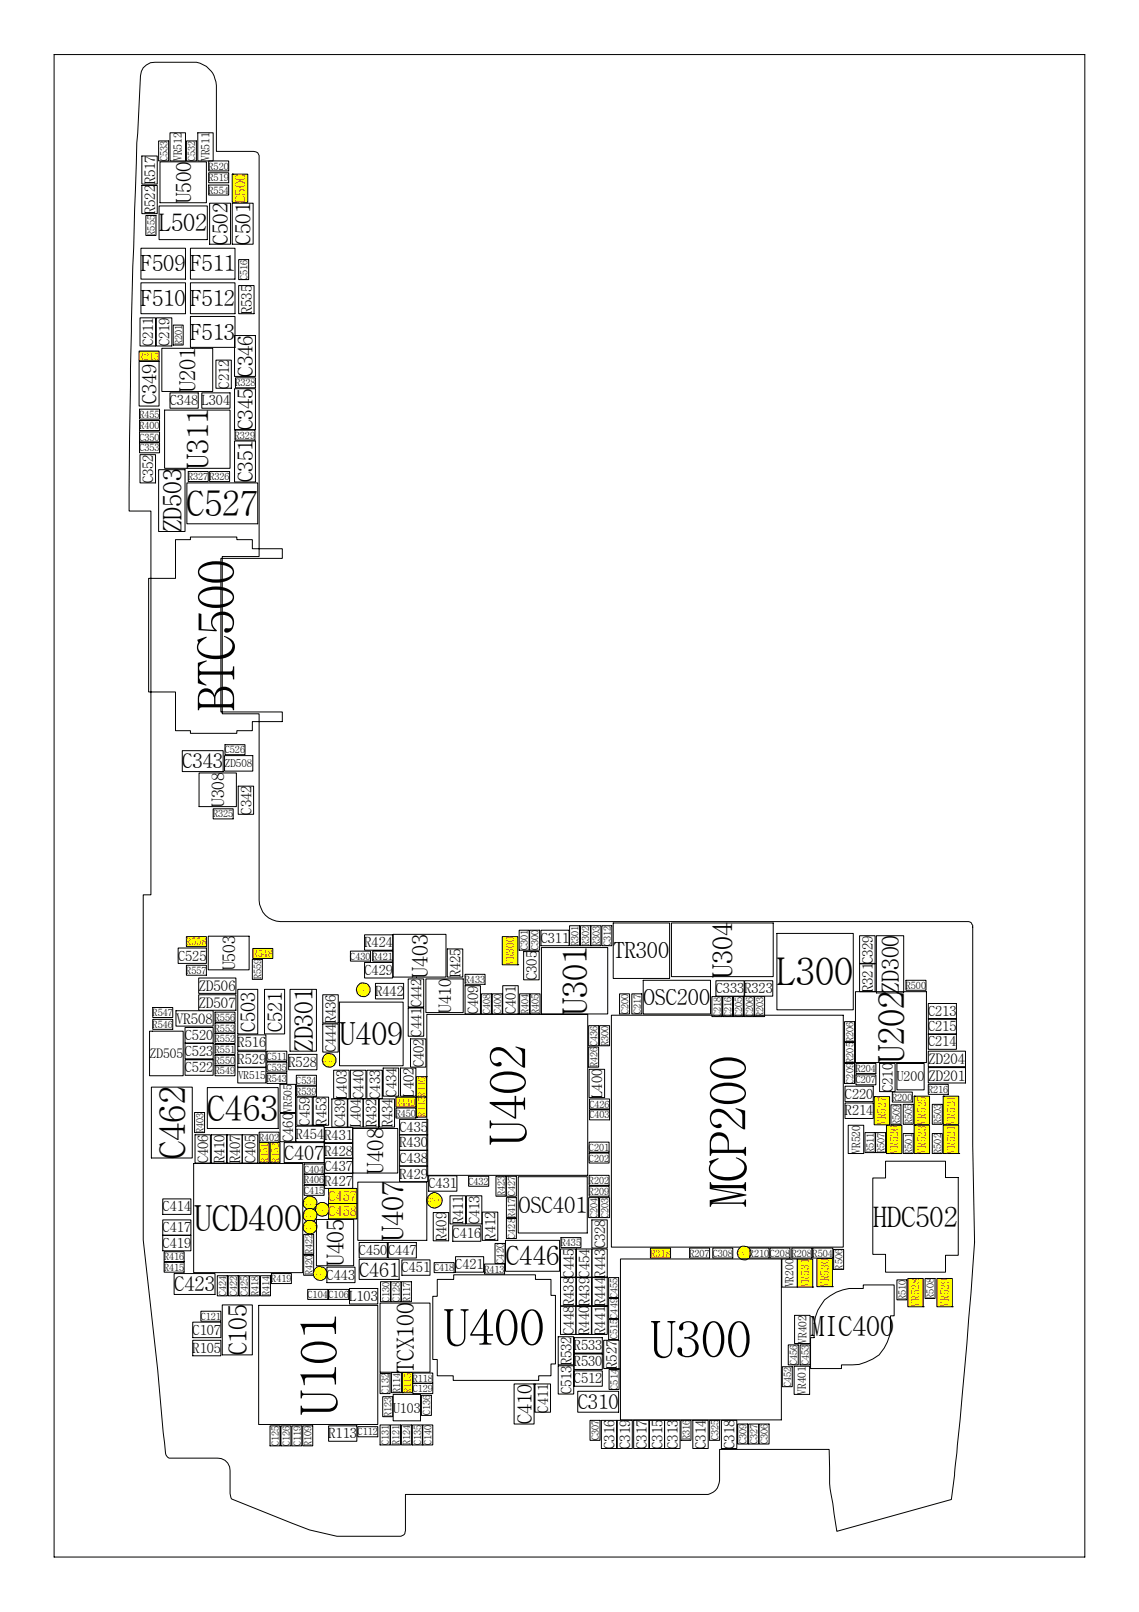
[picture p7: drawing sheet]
<svg xmlns="http://www.w3.org/2000/svg" width="210mm" height="297mm" viewBox="0 0 210 297" stroke-linecap="round" stroke-linejoin="round" font-family="sans-serif">
<g fill="none" stroke="#000" stroke-width=".18">
<path d="M10 10.1h189.9v276.8h-189.9zM26.4 12.5l1.3-.9 8.5-.1a4.5 4.5 0 0 1 3.7 4.2v12.2h6.8a.9 .9 0 0 1 1.1 .8v73.9h-6.8v28.9h6.8v34.4a4 4 0 0 0 3.9 3.9h126.8a.87 .87 0 0 1 .8 1v40.3l.3 17.8a851.3 851.3 0 0 1-4.3 47.4l-21.1 5.9-.7-5.1a20.5 20.5 0 0 1-.6-6.6l-.1-3.4h-20.2v5.7a2.67 2.67 0 0 1-2.1 2.6h-55.8v6.7l-.1 .4-.2 .4-.5 .2h-11.8l-5.1-1.2-14.3-5.7-.3-1v-4.3a2.21 2.21 0 0 0-2.3-2.2h-8.9l-.6-.6-.5-4.1-1-11.6-2.7-23.9v-63.6h1.4v-70.7h-4l.2-26.3 .6-22.2a624 624 0 0 1 1.3-31.7l.2-.9zM25.8 58.6h2.9v5.2h-2.9zM28.8 58.6h2.9v5.2h-2.9zM25.6 66.6h3.7v8.2h-3.7zM25.7 79.6h3.7v1.8h-3.7zM31.3 72.4h5.2v2.8h-5.2zM39.8 66.4h2.8v5.1h-2.8zM43.2 71.6h3.9v7.6h-3.9zM43.2 61.8h3.9v7.6h-3.9zM25.7 81.6h3.7v1.8h-3.7zM25.8 83.8h2.9v5.2h-2.9z"/>
<path d="M32.3 99.4h2.8v-.4h8.5v.4h2.9v1.7h5.5v1.8h-11.3v28.3h11.3v1.8h-5.5v1.6h-2.9v.5h-8.5v-.5h-2.8v-7.1h-4.9v-20.9h4.9zM43.2 81.3h3.9v7.5h-3.9zM33.6 138.3h7.5v3.9h-7.5zM43.9 144.9h2.8v5.2h-2.8zM64.6 175.3h3.7v1.8h-3.7zM67.2 177.4h5.2v2.8h-5.2zM95.7 171.4h1.8v3.7h-1.8zM96.5 175.3h2.9v5.3h-2.9zM97.6 171.4h1.8v3.7h-1.8zM99.7 171.4h5.2v2.9h-5.2zM110.9 170.6h1.9v3.7h-1.9zM158.4 172.4h2.9v5.2h-2.9z"/>
<path d="M59.5 188.7h2.8v5.2h-2.8zM64.6 197.2h2.8v5.2h-2.8zM67.6 197.2h2.8v5.2h-2.8zM70.6 196.8h2.9v5.2h-2.9zM75.2 185.7h2.9v5.2h-2.9zM75.2 180.4h2.9v5.2h-2.9zM75.6 191.4h2.9v5.2h-2.9zM85.7 181.6h2.8v5.2h-2.8zM88.7 183.1h1.9v3.7h-1.9zM90.7 183.1h1.9v3.7h-1.9zM92.6 181.6h2.9v5.2h-2.9zM108.5 189h1.8v3.7h-1.8z"/>
<path d="M114.2 183.1h1.8v3.7h-1.8zM116.4 183.1h1.9v3.7h-1.9zM131.2 183.6h1.8v3.7h-1.8zM131.9 180.7h5.2v2.9h-5.2zM133.2 183.6h1.8v3.7h-1.8zM135.1 183.6h1.9v3.7h-1.9zM137.1 183.6h1.9v3.7h-1.9zM155.6 196h1.9v3.6h-1.9zM157.7 198.1h3.7v1.8h-3.7zM162.1 196h2.9v5.1h-2.9zM171.1 184.9h5.2v2.8h-5.2zM171.1 190.5h5.2v2.9h-5.2z"/>
<path d="M171.1 187.7h5.2v2.9h-5.2zM35.9 209.1h2.9v5.2h-2.9zM44.6 209.1h2.9v5.2h-2.9zM52.4 210.5h7.3v3.7h-7.3zM56 214.5h3.7v1.8h-3.7zM56 218.4h3.7v1.9h-3.7zM59.8 213.4h5.2v2.8h-5.2zM61.2 202.5h2.8v5.2h-2.8zM73.6 206.3h5.2v2.8h-5.2zM73.6 212h5.2v2.8h-5.2zM79 216.7h5.2v2.8h-5.2zM86.4 216.7h3.7v1.9h-3.7z"/>
<path d="M93.3 216.7h1.9v3.7h-1.9zM108.6 210.5h3.6v1.8h-3.6zM108.6 212.5h3.6v1.8h-3.6zM108.6 204.5h3.7v1.9h-3.7zM108.6 202.5h3.7v1.8h-3.7zM155.7 200.2h5.2v2.8h-5.2zM30 220.9h5.2v2.9h-5.2zM30 224.8h5.2v2.8h-5.2zM30 227.6h5.2v2.9h-5.2zM32.1 234.7h7.5v3.8h-7.5zM40 235.1h1.9v3.7h-1.9zM42.1 235.1h1.8v3.7h-1.8z"/>
<path d="M44.1 235.1h1.8v3.7h-1.8zM56.7 237.6h3.7v1.8h-3.7zM60.2 233.5h5.2v2.8h-5.2zM60.6 237.6h3.7v1.8h-3.7zM66.2 229h5.2v2.8h-5.2zM70.1 236.2h1.9v3.7h-1.9zM71.5 229h5.2v2.8h-5.2zM72.1 236.2h1.8v3.7h-1.8zM74.1 232.2h5.1v2.8h-5.1zM80 232.7h3.7v1.8h-3.7zM83.4 225.9h5.2v2.8h-5.2zM83.9 231.6h5.2v2.8h-5.2z"/>
<path d="M86 220.3h2.8v5.2h-2.8zM91.2 229.1h1.9v3.7h-1.9zM93.2 228.6h9.9v5.7h-9.9zM93.3 224.5h1.9v3.7h-1.9zM103.3 230.1h2.8v5.2h-2.8zM106.2 230.1h2.9v5.2h-2.9zM108.5 220.7h1.8v3.7h-1.8zM109.1 224.8h2.8v5.2h-2.8zM110.5 220.7h1.8v3.7h-1.8zM112.2 239.3h1.8v3.7h-1.8zM112.2 235.4h1.8v3.7h-1.8zM131.4 230h3.6v1.8h-3.6z"/>
<path d="M141.9 230h3.7v1.8h-3.7zM35.5 243.6h5.2v2.9h-5.2zM37 241.6h3.7v1.9h-3.7zM41 240.5h5.5v9.2h-5.5zM70 253.1h1.9v3.7h-1.9zM76.1 254.9h3.7v1.9h-3.7zM77.7 257.1h1.8v3.7h-1.8zM94.7 255h3.7v7.4h-3.7zM98.6 255h2.9v5.2h-2.9zM103.3 240.7h2.8v5.2h-2.8zM106.5 256.4h7.5v3.8h-7.5zM144.2 251.8h1.8v3.7h-1.8z"/>
<path d="M145.3 247.8h1.8v3.7h-1.8zM147.4 247.8h1.9v3.7h-1.9zM49.8 262.7h1.8v3.7h-1.8zM51.8 262.7h1.8v3.7h-1.8zM53.8 262.7h1.8v3.7h-1.8zM65.9 262.9h3.7v1.9h-3.7zM70 262.6h1.9v3.7h-1.9zM76 262.6h1.8v3.7h-1.8zM77.9 262.6h1.9v3.7h-1.9zM108.7 261.7h1.9v3.7h-1.9zM110.8 261.7h2.9v5.2h-2.9zM113.7 261.7h2.8v5.2h-2.8z"/>
<path d="M116.8 261.7h2.8v5.2h-2.8zM119.6 261.7h2.9v5.2h-2.9zM122.5 261.7h2.8v5.2h-2.8zM127.7 261.7h2.8v5.2h-2.8zM130.8 261.7h1.8v3.7h-1.8zM132.9 261.7h2.9v5.2h-2.9zM136 262.4h1.8v3.7h-1.8zM138 262.4h1.8v3.7h-1.8zM139.9 262.4h1.8v3.7h-1.8z"/>
</g>
<g fill="#ff0" stroke="#000" stroke-width=".18">
<path d="M60.6 219h5.2v2.8h-5.2z" fill-rule="evenodd"/>
<path d="M60.6 221.8h5.2v2.8h-5.2z" fill-rule="evenodd"/>
</g>
<path d="M27.9 200.3h7.5v13.1h-7.5zM38.2 200.4h13.1v7.5h-13.1zM51.6 205.2h2.9v5.2h-2.9zM54.7 202.2h2.9v5.1h-2.9zM66.2 232.1h7.4v3.7h-7.4z" fill="none" stroke="#000" stroke-width=".18"/>
<path d="M42.8 32.1v5.2h2.9v-5.2z" fill-rule="evenodd" fill="#ff0" stroke="#000" stroke-width=".18"/>
<g fill="none" stroke="#000" stroke-width=".18">
<path d="M29.2 26h1.9v3.7h-1.9zM29.3 38h8.9v6.2h-8.9zM34.4 26h1.8v3.7h-1.8zM38.6 37.4h3.9v7.6h-3.9zM42.8 37.4h3.9v7.6h-3.9zM26 45.7h8.2v5.7h-8.2zM26 52.1h8.2v5.7h-8.2zM35.1 45.7h8.2v5.7h-8.2zM35.1 52.1h8.2v5.7h-8.2zM35.1 58.3h8.2v5.7h-8.2zM44 47.8h1.8v3.7h-1.8zM37.2 72.4h5.2v2.8h-5.2z"/>
<path d="M34.4 89h13.1v7.5h-13.1zM41.5 137.2h3.6v1.9h-3.6zM32.8 174.7h5.2v2.8h-5.2zM143.2 172h14v14.1h-14zM34.1 189.3h5.2v2.9h-5.2zM34.1 195.3h5.2v2.8h-5.2zM34.1 192.3h5.2v2.8h-5.2zM43.8 182.3h3.7v8.2h-3.7zM48.7 182.3h3.8v8.2h-3.8zM49.2 193.7h3.7v1.8h-3.7zM49.2 195.7h3.7v1.8h-3.7zM54.6 198.1h3.7v1.9h-3.7z"/>
<path d="M61.5 197.2h2.8v5.2h-2.8zM73.8 196.8h2.8v5.2h-2.8zM108.6 197h2.8v5.2h-2.8zM112.7 187.1h42.7v42.7h-42.7zM118.5 180.6h12.4v6.2h-12.4zM64.1 202.5h2.8v5.2h-2.8zM95.5 216.8h12.7v10.4h-12.7zM163.2 214h11v3h2.4v14.3h-2.4v3.1h-11v-3.3h-2.4v-14h2.4zM64.4 237.4h5.2v2.9h-5.2zM152 239.5a8.7 8.7 0 0 1 7.1-2.1v-.6h5.7v5.7h-.7v2a7.9 7.9 0 0 1-2.1 5.2 9.5 9.5 0 0 1-6.9 1.8v.7h-5.7v-5.7h.6a8.7 8.7 0 0 1 2-7zM35.5 247h5.2v2.8h-5.2zM72.1 252.9h1.9v3.7h-1.9z"/>
<path d="M102.9 251.7h2.8v5.2h-2.8zM105.8 252.6h5.2v2.8h-5.2zM112.2 243.1h1.8v3.7h-1.8zM112.2 252.3h1.9v3.7h-1.9zM55.8 262.7h1.8v3.7h-1.8zM60.6 262.7h5.2v2.9h-5.2z"/>
</g>
<path d="M74.1 252.9h1.9v3.7h-1.9z" fill-rule="evenodd" fill="#ff0" stroke="#000" stroke-width=".18"/>
<g fill="none" stroke="#000" stroke-width=".18">
<path d="M31.9 59.9h1.9v3.7h-1.9zM139.1 183.6h1.8v3.7h-1.8zM155.6 192.1h1.9v3.7h-1.9zM155.6 188.3h1.9v3.6h-1.9zM157.7 196h3.7v1.8h-3.7zM108.6 216.6h3.6v1.8h-3.6zM108.6 218.6h3.6v1.8h-3.6zM155.7 203.2h5.2v2.9h-5.2zM164.4 201.2h3.7v1.9h-3.7zM74 236.2h1.8v3.7h-1.8zM127.1 230h3.7v1.8h-3.7zM138 230h3.7v1.8h-3.7z"/>
<path d="M145.9 230h3.7v1.8h-3.7zM70.5 257.4h1.9v3.6h-1.9zM76.1 253h3.7v1.9h-3.7zM72 262.6h1.8v3.7h-1.8zM74 262.6h1.8v3.7h-1.8z"/>
</g>
<path d="M25.6 64.7h3.7v1.8h-3.7z" fill-rule="evenodd" fill="#ff0" stroke="#000" stroke-width=".18"/>
<path d="M105 170.6h1.8v3.7h-1.8zM107 170.6h1.8v3.7h-1.8zM108.9 170.6h1.8v3.7h-1.8zM110.5 189h1.8v3.7h-1.8zM171.1 199.8h3.7v1.9h-3.7zM125.5 261.7h1.8v3.7h-1.8z" fill="none" stroke="#000" stroke-width=".18"/>
<path d="M119.9 230h3.7v1.8h-3.7z" fill-rule="evenodd" fill="#ff0" stroke="#000" stroke-width=".18"/>
<g fill="none" stroke="#000" stroke-width=".18">
<path d="M25.7 77.5h3.7v1.8h-3.7zM43.3 79.2h3.7v1.9h-3.7zM43.4 69.6h3.7v1.9h-3.7zM34.7 86.9h3.7v1.8h-3.7zM38.6 86.9h3.7v1.8h-3.7zM39.3 149h3.7v1.9h-3.7zM67.2 172.3h5.2v2.8h-5.2zM68.7 175.3h3.7v1.8h-3.7zM82.4 174.9h2.9v5.1h-2.9zM85.7 179.5h3.7v1.9h-3.7zM158.4 177.5h2.9v5.2h-2.9zM59.5 183.3h2.8v5.2h-2.8z"/>
<path d="M69.2 181.2h5.2v2.9h-5.2zM95.8 183.1h1.8v3.7h-1.8zM97.7 183.1h1.8v3.7h-1.8zM108.5 192.9h1.8v3.7h-1.8zM137.2 180.7h5.2v2.9h-5.2zM35.9 205h1.8v3.7h-1.8zM38.9 209.1h2.9v5.2h-2.9zM41.8 209.1h2.8v5.2h-2.8zM47.8 208.6h3.6v1.9h-3.6zM56 216.4h3.7v1.8h-3.7zM59.8 216.2h5.2v2.8h-5.2zM59.8 210.6h5.2v2.9h-5.2z"/>
<path d="M59.8 207.8h5.2v2.8h-5.2zM66.9 202.5h2.9v5.2h-2.9zM69.9 202.5h2.8v5.2h-2.8zM73.6 214.9h5.2v2.8h-5.2zM73.6 209.1h5.2v2.9h-5.2zM91.4 216.7h1.8v3.7h-1.8zM30.2 232.6h3.7v1.8h-3.7zM30.2 230.7h3.7v1.8h-3.7zM46 235.1h1.8v3.7h-1.8zM48 235.1h1.8v3.7h-1.8zM50 234.7h3.7v1.8h-3.7zM56 231.3h1.8v3.7h-1.8z"/>
<path d="M56 227.5h1.8v3.6h-1.8zM79.8 223.4h2.9v5.2h-2.9zM82.9 220.3h2.9v5.2h-2.9zM88.9 223.4h2.8v5.2h-2.8zM89.3 232.9h3.7v1.9h-3.7zM93.3 220.7h1.9v3.7h-1.9zM103.3 235.4h2.8v5.2h-2.8zM103.4 228h3.7v1.9h-3.7zM106.2 235.4h2.9v5.2h-2.9zM109.1 230.1h2.8v5.2h-2.8zM109.1 235.4h2.8v5.2h-2.8zM106.1 240.7h2.9v5.2h-2.9z"/>
<path d="M109.1 240.7h2.8v5.2h-2.8z"/>
</g>
<g fill="#ff0" stroke="#000" stroke-width=".18">
<path d="M76.7 202.2h1.9v3.6h-1.9z" fill-rule="evenodd"/>
<path d="M76.7 198.4h1.9v3.7h-1.9z" fill-rule="evenodd"/>
<path d="M73 202.2h3.6v1.8h-3.6z" fill-rule="evenodd"/>
</g>
<path d="M73 204.2h3.6v1.8h-3.6z" fill="none" stroke="#000" stroke-width=".18"/>
<g fill="#ff0" stroke="#000" stroke-width=".18">
<path d="M47.8 210.5h1.8v3.7h-1.8z" fill-rule="evenodd"/>
<path d="M49.8 210.5h1.8v3.7h-1.8z" fill-rule="evenodd"/>
</g>
<g fill="none" stroke="#000" stroke-width=".18">
<path d="M26.1 28.7h2.9v5.2h-2.9zM26.1 34.2h2.9v5.2h-2.9zM38.5 31.8h3.6v1.9h-3.6zM38.5 29.7h3.6v1.8h-3.6zM44 52.6h2.8v5.2h-2.8zM25.7 75.4h3.7v1.8h-3.7zM28.2 187.8h3.6v1.9h-3.6zM28.2 185.7h3.6v1.8h-3.6zM43.8 190.7h5.2v2.8h-5.2zM43.8 193.8h5.2v2.8h-5.2zM49.2 197.8h3.7v1.8h-3.7zM53.2 194.3h5.2v2.8h-5.2z"/>
<path d="M167 180.6h3.6v1.9h-3.6zM54.5 207.5h5.2v2.9h-5.2zM54.6 200.2h3.7v1.8h-3.7zM57.7 202.2h2.9v5.1h-2.9zM159.4 208.7h1.9v3.7h-1.9zM161.4 208.7h1.8v3.7h-1.8zM164.2 203.6h1.8v3.7h-1.8zM166.5 208.9h1.8v3.7h-1.8zM166.5 203.5h1.8v3.7h-1.8zM171.8 208.9h1.9v3.7h-1.9zM171.8 203.5h1.9v3.7h-1.9zM149.8 230h3.7v1.8h-3.7z"/>
<path d="M153.6 230.2h1.9v3.7h-1.9zM165.3 235.8h1.8v3.7h-1.8zM170.5 235.6h1.8v3.7h-1.8zM102.9 246.3h2.8v5.2h-2.8zM105.8 249.5h5.2v2.8h-5.2zM105.8 246.5h5.2v2.8h-5.2zM111.3 247h2.8v5.2h-2.8z"/>
</g>
<path d="M46.6 174.8h3.7v1.8h-3.7z" fill-rule="evenodd" fill="#ff0" stroke="#000" stroke-width=".18"/>
<path d="M26.9 39.7h1.8v3.7h-1.8zM38.5 34.1h3.6v1.8h-3.6zM34.4 177.9h3.6v1.8h-3.6zM39.6 196.4h3.7v1.8h-3.7zM39.6 194.5h3.7v1.8h-3.7zM39.6 192.4h3.7v1.9h-3.7zM39.6 190.4h3.7v1.9h-3.7zM39.6 188.5h3.7v1.9h-3.7zM39.6 186.5h3.7v1.8h-3.7z" fill="none" stroke="#000" stroke-width=".18"/>
<path d="M34.4 172.6h3.6v1.8h-3.6z" fill-rule="evenodd" fill="#ff0" stroke="#000" stroke-width=".18"/>
<path d="M46.5 176.8h1.8v3.7h-1.8zM70 240.1h9.2v12.8h-9.2z" fill="none" stroke="#000" stroke-width=".18"/>
<g fill="#ff0" stroke="#000" stroke-width=".18">
<path d="M56.2 223a1.28 1.28 0 0 1 1.8 0 1.28 1.28 0 0 1 .1 1.8 1.28 1.28 0 0 1-1.9 0 1.28 1.28 0 0 1 0-1.8z" fill-rule="evenodd"/>
<path d="M56.2 225.2a1.28 1.28 0 0 1 2 .2 1.28 1.28 0 0 1-.5 1.9 1.28 1.28 0 0 1-1.8-.8l.1-.9z" fill-rule="evenodd"/>
<circle cx="137.1" cy="230.9" r="1.28"/>
<circle cx="80.1" cy="221.2" r="1.43"/>
<circle cx="57.1" cy="221.7" r="1.24"/>
<circle cx="59.4" cy="222.8" r="1.24"/>
<circle cx="66.9" cy="182.4" r="1.28"/>
<circle cx="59" cy="234.7" r="1.27"/>
<circle cx="60.7" cy="195.4" r="1.24"/>
</g>
<g fill="none" stroke="#000" stroke-width=".18">
<path d="M29.5 29.8h8.5v7.6h-8.5zM29.8 64.2h9.4v7.9h-9.4zM30.3 75.6h12.1v10.7h-12.1zM36.7 142.4h6.9v6.2h-6.9zM38.4 172.5h7.5v6.2h-7.5zM72.5 172.2h9.7v7.8h-9.7zM99.8 174.6h12.2v12.2h-12.2zM113 170.1h10.4v10.2h-10.4zM123.7 170.1h18.8v9.9h-18.8zM62.6 184.7h11.7v11.7h-11.7zM78.5 180.4h6.9v6.2h-6.9zM78.7 186.9h29.6v29.7h-29.6z"/>
<path d="M157.6 182.7h13.1v13.1h-13.1zM165.3 196h5v4.8h-5zM35.7 214.4h20.1v20.1h-20.1zM65 207.9h8.3v8.3h-8.3zM65.9 217.8h12.8v10.8h-12.8zM58.3 224.7h6.9v8.5h-6.9zM80.6 235.8h3v-.9h15.1v.9h2.8v2.9h.9v12.6h-.9v2.2h-2.2v.9h-15.8v-.9h-2.9v-3h-.8v-11.6h.8zM114.3 232h29.7v29.6h-29.7zM144.1 232h2.8v5.2h-2.8zM47.7 240.5h21.9v22h-21.9zM72.5 256.9h5v4.9h-5z"/>
</g>
<path d="M92.6 172.6v5.2h2.8v-5.2z" fill-rule="evenodd" fill="#ff0" stroke="#000" stroke-width=".18"/>
<path d="M31.3 24.5h2.9v5.2h-2.9zM36.4 24.5h2.9v5.2h-2.9zM32.4 186.2h6.9v2.9h-6.9zM43.8 196.7h5.2v2.9h-5.2zM51.6 199.8h2.9v5.2h-2.9zM156.3 207.3h2.9v5.3h-2.9zM146.3 251.8h2.9v5.1h-2.9zM146.4 242.4h2.9v5.2h-2.9z" fill="none" stroke="#000" stroke-width=".18"/>
<g fill="#ff0" stroke="#000" stroke-width=".18">
<path d="M173.8 207.3v5.3h2.9v-5.3z" fill-rule="evenodd"/>
<path d="M168.5 207.3v5.3h2.8v-5.3z" fill-rule="evenodd"/>
<path d="M173.8 202v5.2h2.9v-5.2z" fill-rule="evenodd"/>
<path d="M168.5 202v5.2h2.8v-5.2z" fill-rule="evenodd"/>
<path d="M163.4 207.3v5.3h2.8v-5.3z" fill-rule="evenodd"/>
<path d="M161.1 202.1v5.2h2.8v-5.2z" fill-rule="evenodd"/>
<path d="M167.3 235.6v5.2h2.8v-5.2z" fill-rule="evenodd"/>
<path d="M172.7 235.6v5.2h2.8v-5.2z" fill-rule="evenodd"/>
<path d="M150.5 231.9v5.2h2.9v-5.2z" fill-rule="evenodd"/>
<path d="M146.9 232v5.2h2.9v-5.2z" fill-rule="evenodd"/>
</g>
<path d="M29.2 86.6h4.9v11.3h-4.9zM41.4 139.2h5.2v2.9h-5.2zM161.5 172.4h5v10.6h-5zM27.6 190h6.2v8.2h-6.2zM36.6 180.2h6.9v2.8h-6.9zM36.6 183.3h6.9v2.9h-6.9zM53.4 182.3h4.9v11.4h-4.9zM171.1 196.7h6.8v2.9h-6.8zM171.1 193.7h6.8v2.9h-6.8z" fill="none" stroke="#000" stroke-width=".18"/>
<g font-size="9.3">
<text x="43.1" y="131" transform="rotate(-90 43.1 131)">BTC500</text>
<text x="96.9" y="211.1" transform="rotate(-90 96.9 211.1)">U402</text>
<text x="137.5" y="222.4" transform="rotate(-90 137.5 222.4)">MCP200</text>
<text x="81.7" y="247.9">U400</text>
<text x="119.9" y="250.1">U300</text>
<text x="62.1" y="260.8" transform="rotate(-90 62.1 260.8)">U101</text>
</g>
<text font-size="7" x="143.2" y="181.5">L300</text>
<g font-size="6.7">
<text x="166.7" y="195.9" transform="rotate(-90 166.7 195.9)">U202</text>
<text x="34.2" y="213.6" transform="rotate(-90 34.2 213.6)">C462</text>
</g>
<text font-size="6.6" x="35.8" y="226.8">UCD400</text>
<g font-size="6.5">
<text x="34.4" y="95.1">C527</text>
<text x="38.2" y="206.5">C463</text>
</g>
<text font-size="6.3" x="108.2" y="187" transform="rotate(-90 108.2 187)">U301</text>
<text font-size="5.9" x="62.5" y="192.6">U409</text>
<g font-size="5.5">
<text x="38.4" y="86.5" transform="rotate(-90 38.4 86.5)">U311</text>
<text x="74.4" y="228.7" transform="rotate(-90 74.4 228.7)">U407</text>
</g>
<text font-size="5.2" x="160.9" y="226.1">HDC502</text>
<g font-size="5.1">
<text x="135" y="180.1" transform="rotate(-90 135 180.1)">U304</text>
<text x="149.4" y="246.3">MIC400</text>
</g>
<text font-size="4.9" x="93.2" y="233.1">C446</text>
<g font-size="4.7">
<text x="33.4" y="98.1" transform="rotate(-90 33.4 98.1)">ZD503</text>
<text x="57.6" y="193.9" transform="rotate(-90 57.6 193.9)">ZD301</text>
<text x="45.5" y="249.7" transform="rotate(-90 45.5 249.7)">C105</text>
</g>
<g font-size="4.4">
<text x="29.3" y="42.6">L502</text>
<text x="165.7" y="183.2" transform="rotate(-90 165.7 183.2)">ZD300</text>
<text x="63.4" y="233.3" transform="rotate(-90 63.4 233.3)">U405</text>
<text x="76.3" y="253" transform="rotate(-90 76.3 253)">TCX100</text>
</g>
<g font-size="4.2">
<text x="70.7" y="216.2" transform="rotate(-90 70.7 216.2)">U408</text>
<text x="95.6" y="223.5">OSC401</text>
</g>
<g font-size="4.1">
<text x="26" y="50">F509</text>
<text x="35.1" y="50">F511</text>
<text x="26" y="56.4">F510</text>
<text x="35.1" y="56.4">F512</text>
<text x="35.1" y="62.6">F513</text>
<text x="36" y="72.3" transform="rotate(-90 36 72.3)">U201</text>
<text x="113.1" y="176.6">TR300</text>
<text x="118.6" y="185.1">OSC200</text>
</g>
<text font-size="4" x="78.8" y="180.1" transform="rotate(-90 78.8 180.1)">U403</text>
<g font-size="3.9">
<text x="35.2" y="37.4" transform="rotate(-90 35.2 37.4)">U500</text>
<text x="42" y="45.1" transform="rotate(-90 42 45.1)">C502</text>
<text x="46.2" y="45.1" transform="rotate(-90 46.2 45.1)">C501</text>
<text x="46.6" y="79.2" transform="rotate(-90 46.6 79.2)">C345 C346</text>
<text x="46.6" y="88.9" transform="rotate(-90 46.6 88.9)">C351</text>
</g>
<g font-size="3.8">
<text x="33.6" y="141.6">C343</text>
<text x="32.1" y="237.9">C423</text>
<text x="106.5" y="259.6">C310</text>
</g>
<g font-size="3.7">
<text x="28.9" y="74.4" transform="rotate(-90 28.9 74.4)">C349</text>
<text x="47.1" y="190.1" transform="rotate(-90 47.1 190.1)">C503</text>
<text x="52" y="190.1" transform="rotate(-90 52 190.1)">C521</text>
<text x="52.4" y="213.7">C407</text>
<text x="66.2" y="235.2">C461</text>
<text x="98" y="262.4" transform="rotate(-90 98 262.4)">C410</text>
</g>
<g font-size="3.2">
<text x="41.3" y="148.7" transform="rotate(-90 41.3 148.7)">U308</text>
<text x="43.3" y="178.8" transform="rotate(-90 43.3 178.8)">U503</text>
<text x="83.1" y="186.6" transform="rotate(-90 83.1 186.6)">U410</text>
</g>
<g font-size="2.7">
<text x="28.6" y="34" transform="rotate(-90 28.6 34)">R517</text>
<text x="28.6" y="39.5" transform="rotate(-90 28.6 39.5)">R522</text>
<text x="46.4" y="57.9" transform="rotate(-90 46.4 57.9)">R535</text>
<text x="28.2" y="63.8" transform="rotate(-90 28.2 63.8)">C211</text>
<text x="31.2" y="63.8" transform="rotate(-90 31.2 63.8)">C219</text>
<text x="42.2" y="71.6" transform="rotate(-90 42.2 71.6)">C212</text>
<text x="28.2" y="89" transform="rotate(-90 28.2 89)">C352</text>
<text x="46.3" y="150.1" transform="rotate(-90 46.3 150.1)">C342</text>
<text x="36.7" y="182.6">ZD506</text>
<text x="36.7" y="185.7">ZD507</text>
<text x="84.9" y="180.1" transform="rotate(-90 84.9 180.1)">R425</text>
<text x="98.9" y="180.6" transform="rotate(-90 98.9 180.6)">C305</text>
<text x="160.8" y="182.8" transform="rotate(-90 160.8 182.8)">R321C329</text>
<text x="32.5" y="188.6">VR508</text>
<text x="61.9" y="188.6" transform="rotate(-90 61.9 188.6)">R436</text>
<text x="77.7" y="191" transform="rotate(-90 77.7 191)">C441C442</text>
<text x="88.1" y="186.9" transform="rotate(-90 88.1 186.9)">C409</text>
<text x="95.1" y="186.9" transform="rotate(-90 95.1 186.9)">C401</text>
<text x="61.9" y="193.9" transform="rotate(-90 61.9 193.9)">C444</text>
<text x="78.1" y="196.7" transform="rotate(-90 78.1 196.7)">C402</text>
<text x="171.1" y="196.1">ZD204</text>
<text x="63.9" y="202.5" transform="rotate(-90 63.9 202.5)">L403</text>
<text x="67" y="202.5" transform="rotate(-90 67 202.5)">C440</text>
<text x="70" y="202.5" transform="rotate(-90 70 202.5)">C433</text>
<text x="73" y="202.1" transform="rotate(-90 73 202.1)">C434</text>
<text x="76.2" y="202.1" transform="rotate(-90 76.2 202.1)">L402</text>
<text x="111" y="202.3" transform="rotate(-90 111 202.3)">L400</text>
<text x="164.5" y="201.2" transform="rotate(-90 164.5 201.2)">C210</text>
<text x="171.1" y="199.1">ZD201</text>
<text x="57.1" y="207.4" transform="rotate(-90 57.1 207.4)">C459</text>
<text x="60.2" y="207.4" transform="rotate(-90 60.2 207.4)">R453</text>
<text x="63.6" y="207.8" transform="rotate(-90 63.6 207.8)">C439</text>
<text x="66.5" y="207.8" transform="rotate(-90 66.5 207.8)">L404</text>
<text x="69.4" y="207.8" transform="rotate(-90 69.4 207.8)">R432</text>
<text x="72.3" y="207.8" transform="rotate(-90 72.3 207.8)">R434</text>
<text x="38.4" y="214.4" transform="rotate(-90 38.4 214.4)">C406</text>
<text x="41.4" y="214.4" transform="rotate(-90 41.4 214.4)">R410</text>
<text x="44.2" y="214.4" transform="rotate(-90 44.2 214.4)">R407</text>
<text x="47.1" y="214.4" transform="rotate(-90 47.1 214.4)">C405</text>
<text x="54" y="210.4" transform="rotate(-90 54 210.4)">C460</text>
<text x="85.4" y="225.6" transform="rotate(-90 85.4 225.6)">R411</text>
<text x="88.4" y="225.6" transform="rotate(-90 88.4 225.6)">C413</text>
<text x="82.3" y="228.7" transform="rotate(-90 82.3 228.7)">R409</text>
<text x="91.3" y="228.6" transform="rotate(-90 91.3 228.6)">R412</text>
<text x="111.5" y="230" transform="rotate(-90 111.5 230)">C328</text>
<text x="108.6" y="235.4" transform="rotate(-90 108.6 235.4)">C454</text>
<text x="111.5" y="235.4" transform="rotate(-90 111.5 235.4)">R443</text>
<text x="105.7" y="240.7" transform="rotate(-90 105.7 240.7)">R438C445</text>
<text x="108.6" y="246" transform="rotate(-90 108.6 246)">R440</text>
<text x="108.6" y="240.7" transform="rotate(-90 108.6 240.7)">R439</text>
<text x="111.5" y="240.7" transform="rotate(-90 111.5 240.7)">R444</text>
<text x="111.5" y="246" transform="rotate(-90 111.5 246)">R441</text>
<text x="105.3" y="251.6" transform="rotate(-90 105.3 251.6)">R532C448</text>
<text x="105.3" y="256.9" transform="rotate(-90 105.3 256.9)">C513</text>
<text x="113.7" y="252.2" transform="rotate(-90 113.7 252.2)">R527</text>
<text x="101" y="260.3" transform="rotate(-90 101 260.3)">C411</text>
<text x="113.3" y="267" transform="rotate(-90 113.3 267)">C316</text>
<text x="116.1" y="267" transform="rotate(-90 116.1 267)">C319</text>
<text x="119.2" y="267" transform="rotate(-90 119.2 267)">C317</text>
<text x="122.1" y="267" transform="rotate(-90 122.1 267)">C315</text>
<text x="124.9" y="267" transform="rotate(-90 124.9 267)">C313</text>
<text x="130.1" y="267" transform="rotate(-90 130.1 267)">C314</text>
<text x="135.4" y="267" transform="rotate(-90 135.4 267)">C318</text>
</g>
<text font-size="2.7" fill="#f00" x="45.2" y="37.4" transform="rotate(-90 45.2 37.4)">C500</text>
<g font-size="2.6">
<text x="31.3" y="74.7">C348</text>
<text x="37.2" y="74.7">L304</text>
<text x="99.7" y="173.7">C311</text>
<text x="32.8" y="177">C525</text>
<text x="67.2" y="179.7">C429</text>
<text x="67.2" y="174.6">R424</text>
<text x="69.2" y="183.5">R442</text>
<text x="131.9" y="183">C333</text>
<text x="137.2" y="183">R323</text>
<text x="34.1" y="191.6">C520</text>
<text x="171" y="187.2">C213</text>
<text x="171" y="190.1">C215</text>
<text x="34.1" y="197.6">C522</text>
<text x="34.1" y="194.6">C523</text>
<text x="43.8" y="196.1">R529</text>
<text x="43.8" y="193">R516</text>
<text x="53.2" y="196.6">R528</text>
<text x="171" y="192.8">C214</text>
<text x="155.7" y="202.5">C220</text>
<text x="54.5" y="209.8">R454</text>
<text x="73.6" y="208.6">C435</text>
<text x="155.7" y="205.5">R214</text>
<text x="59.8" y="215.7">C437</text>
<text x="59.8" y="212.9">R428</text>
<text x="59.8" y="210.1">R431</text>
<text x="73.6" y="214.3">C438</text>
<text x="73.6" y="211.4">R430</text>
<text x="59.8" y="218.5">R427</text>
<text x="73.6" y="217.2">R429</text>
<text x="79" y="219">C431</text>
<text x="30" y="223.2">C414</text>
<text x="30" y="227.1">C417</text>
<text x="30" y="229.9">C419</text>
<text x="66.1" y="231.3">C450</text>
<text x="71.5" y="231.3">C447</text>
<text x="83.4" y="228.2">C416</text>
<text x="83.9" y="233.9">C421</text>
<text x="60.2" y="235.8">C443</text>
<text x="64.4" y="239.7">L103</text>
<text x="74" y="234.5">C451</text>
<text x="35.5" y="245.9">C107</text>
<text x="35.5" y="249.3">R105</text>
<text x="105.8" y="251.8">R530</text>
<text x="105.8" y="248.8">R533</text>
<text x="105.8" y="254.9">C512</text>
<text x="60.5" y="265">R113</text>
</g>
<g font-size="2.6" fill="#f00">
<text x="60.5" y="221.3">C457</text>
<text x="60.5" y="224.1">C458</text>
</g>
<g font-size="2.5">
<text x="165.2" y="199.3">U200</text>
<text x="72.4" y="260.3">U103</text>
</g>
<text font-size="2.4" x="27.6" y="195">ZD505</text>
<g font-size="2.1">
<text x="33.5" y="29.7" transform="rotate(-90 33.5 29.7)">VR512</text>
<text x="38.6" y="29.7" transform="rotate(-90 38.6 29.7)">VR511</text>
<text x="53.8" y="205.1" transform="rotate(-90 53.8 205.1)">VR505</text>
<text x="158.5" y="212.6" transform="rotate(-90 158.5 212.6)">VR520</text>
<text x="146.3" y="237.2" transform="rotate(-90 146.3 237.2)">VR200</text>
<text x="148.6" y="247.6" transform="rotate(-90 148.6 247.6)">VR402</text>
<text x="148.5" y="257" transform="rotate(-90 148.5 257)">VR401</text>
</g>
<g font-size="2.1" fill="#f00">
<text x="94.7" y="177.8" transform="rotate(-90 94.7 177.8)">VR300</text>
<text x="163.3" y="207.3" transform="rotate(-90 163.3 207.3)">VR527</text>
<text x="170.6" y="207.2" transform="rotate(-90 170.6 207.2)">VR525</text>
<text x="176" y="207.2" transform="rotate(-90 176 207.2)">VR524</text>
<text x="165.5" y="212.6" transform="rotate(-90 165.5 212.6)">VR526</text>
<text x="170.6" y="212.6" transform="rotate(-90 170.6 212.6)">VR523</text>
<text x="176" y="212.6" transform="rotate(-90 176 212.6)">VR521</text>
<text x="149.1" y="237.2" transform="rotate(-90 149.1 237.2)">VR531</text>
<text x="152.7" y="237.2" transform="rotate(-90 152.7 237.2)">VR530</text>
<text x="169.5" y="240.8" transform="rotate(-90 169.5 240.8)">VR528</text>
<text x="174.8" y="240.8" transform="rotate(-90 174.8 240.8)">VR529</text>
</g>
<g font-size="2">
<text x="41.4" y="141.4">ZD508</text>
<text x="43.9" y="198.9">VR515</text>
</g>
<g font-size="1.8">
<text x="30.9" y="29.7" transform="rotate(-90 30.9 29.7)">C533</text>
<text x="36" y="29.7" transform="rotate(-90 36 29.7)">C532</text>
<text x="38.4" y="33.4">R519</text>
<text x="38.4" y="31.2">R520</text>
<text x="38.4" y="35.7">R554</text>
<text x="28.5" y="43.4" transform="rotate(-90 28.5 43.4)">R555</text>
<text x="45.6" y="51.5" transform="rotate(-90 45.6 51.5)">C516</text>
<text x="33.5" y="63.6" transform="rotate(-90 33.5 63.6)">R201</text>
<text x="43.4" y="71.2">R328</text>
<text x="25.7" y="77">R455</text>
<text x="25.7" y="81.2">C350</text>
<text x="25.7" y="83.2">C353</text>
<text x="25.7" y="79.1">R400</text>
<text x="43.3" y="80.8">R329</text>
<text x="34.7" y="88.5">R327R326</text>
<text x="41.4" y="138.8">C526</text>
<text x="39.3" y="150.6">R325</text>
<text x="34.3" y="179.5">R557</text>
<text x="64.6" y="176.8">C430 R421</text>
<text x="97.3" y="175.1" transform="rotate(-90 97.3 175.1)">C301</text>
<text x="99.2" y="175.1" transform="rotate(-90 99.2 175.1)">C300</text>
<text x="106.6" y="174.3" transform="rotate(-90 106.6 174.3)">R301</text>
<text x="108.6" y="174.3" transform="rotate(-90 108.6 174.3)">R302</text>
<text x="110.5" y="174.3" transform="rotate(-90 110.5 174.3)">R303</text>
<text x="112.5" y="174.3" transform="rotate(-90 112.5 174.3)">C312</text>
<text x="48.1" y="180.5" transform="rotate(-90 48.1 180.5)">R559</text>
<text x="85.7" y="181.1">R433</text>
<text x="166.9" y="182.2">R500</text>
<text x="28.1" y="189.4">R546</text>
<text x="28.1" y="187.2">R547</text>
<text x="39.6" y="188.1">R556</text>
<text x="39.6" y="190.1">R553</text>
<text x="90.3" y="186.8" transform="rotate(-90 90.3 186.8)">C408</text>
<text x="92.4" y="186.8" transform="rotate(-90 92.4 186.8)">C400</text>
<text x="97.4" y="186.8" transform="rotate(-90 97.4 186.8)">R404</text>
<text x="99.3" y="186.8" transform="rotate(-90 99.3 186.8)">R405</text>
<text x="115.8" y="186.8" transform="rotate(-90 115.8 186.8)">C200</text>
<text x="118.1" y="186.8" transform="rotate(-90 118.1 186.8)">C217</text>
<text x="132.8" y="187.3" transform="rotate(-90 132.8 187.3)">C218</text>
<text x="134.8" y="187.3" transform="rotate(-90 134.8 187.3)">C216</text>
<text x="136.8" y="187.3" transform="rotate(-90 136.8 187.3)">C205</text>
<text x="138.8" y="187.3" transform="rotate(-90 138.8 187.3)">C206</text>
<text x="140.7" y="187.3" transform="rotate(-90 140.7 187.3)">R203</text>
<text x="39.6" y="198">R549</text>
<text x="39.6" y="196">R550</text>
<text x="39.6" y="194">R551</text>
<text x="39.6" y="192">R552</text>
<text x="49.1" y="195.3">C511</text>
<text x="49.1" y="197.3">C535</text>
<text x="110.1" y="196.7" transform="rotate(-90 110.1 196.7)">R426C436</text>
<text x="112.1" y="192.7" transform="rotate(-90 112.1 192.7)">R300</text>
<text x="157.7" y="197.5">R204</text>
<text x="49.1" y="199.4">R543</text>
<text x="54.6" y="199.7">C534</text>
<text x="54.6" y="201.7">R539</text>
<text x="157.3" y="199.7" transform="rotate(-90 157.3 199.7)">C209R205R206</text>
<text x="157.7" y="199.6">C207</text>
<text x="164.4" y="202.8">R200</text>
<text x="171" y="201.4">R216</text>
<text x="37.5" y="208.7" transform="rotate(-90 37.5 208.7)">R403</text>
<text x="72.9" y="205.8">R450</text>
<text x="108.6" y="206.1">C403</text>
<text x="108.6" y="204.1">C426</text>
<text x="165.8" y="207.3" transform="rotate(-90 165.8 207.3)">R509</text>
<text x="168.1" y="207.2" transform="rotate(-90 168.1 207.2)">R505</text>
<text x="173.4" y="207.2" transform="rotate(-90 173.4 207.2)">R503</text>
<text x="47.7" y="210.2">R402</text>
<text x="108.5" y="212">C201</text>
<text x="108.5" y="214.1">C202</text>
<text x="161" y="212.4" transform="rotate(-90 161 212.4)">R511</text>
<text x="163" y="212.4" transform="rotate(-90 163 212.4)">R507</text>
<text x="168.1" y="212.6" transform="rotate(-90 168.1 212.6)">R501</text>
<text x="173.4" y="212.6" transform="rotate(-90 173.4 212.6)">R502</text>
<text x="56" y="220">C415</text>
<text x="56" y="218">R406</text>
<text x="56" y="216.1">C404</text>
<text x="86.3" y="218.3">C432</text>
<text x="93" y="220.5" transform="rotate(-90 93 220.5)">R423</text>
<text x="108.5" y="218.2">R202</text>
<text x="108.5" y="220.2">R209</text>
<text x="110.1" y="224.4" transform="rotate(-90 110.1 224.4)">C204</text>
<text x="112.1" y="224.4" transform="rotate(-90 112.1 224.4)">C203</text>
<text x="30.2" y="232.2">R416</text>
<text x="92.9" y="232.8" transform="rotate(-90 92.9 232.8)">C420</text>
<text x="95" y="228.2" transform="rotate(-90 95 228.2)">C428R417C427</text>
<text x="103.4" y="229.6">R435</text>
<text x="127.1" y="231.6">R207 C308</text>
<text x="138" y="231.6">R210C208R208R504</text>
<text x="155.3" y="233.9" transform="rotate(-90 155.3 233.9)">R506</text>
<text x="30.2" y="234.2">R415</text>
<text x="41.7" y="238.8" transform="rotate(-90 41.7 238.8)">C424</text>
<text x="43.7" y="238.8" transform="rotate(-90 43.7 238.8)">C422</text>
<text x="45.7" y="238.8" transform="rotate(-90 45.7 238.8)">C425</text>
<text x="47.6" y="238.8" transform="rotate(-90 47.6 238.8)">R418</text>
<text x="49.6" y="238.8" transform="rotate(-90 49.6 238.8)">R414</text>
<text x="50" y="236.3">R419</text>
<text x="56.7" y="239.2">C104C106</text>
<text x="57.6" y="235" transform="rotate(-90 57.6 235)">R420R422</text>
<text x="71.8" y="239.9" transform="rotate(-90 71.8 239.9)">C130</text>
<text x="73.7" y="239.9" transform="rotate(-90 73.7 239.9)">C128</text>
<text x="75.6" y="239.9" transform="rotate(-90 75.6 239.9)">R117</text>
<text x="80" y="234.3">C418</text>
<text x="89.3" y="234.5">R413</text>
<text x="166.9" y="239.5" transform="rotate(-90 166.9 239.5)">R510</text>
<text x="172.1" y="239.3" transform="rotate(-90 172.1 239.3)">R508</text>
<text x="37" y="243.2">C121</text>
<text x="113.8" y="246.8" transform="rotate(-90 113.8 246.8)">C515C449C455</text>
<text x="146.9" y="251.5" transform="rotate(-90 146.9 251.5)">C456</text>
<text x="149.1" y="251.5" transform="rotate(-90 149.1 251.5)">C453</text>
<text x="71.7" y="256.8" transform="rotate(-90 71.7 256.8)">C132</text>
<text x="73.8" y="256.6" transform="rotate(-90 73.8 256.6)">R114</text>
<text x="76.1" y="256.5">C129</text>
<text x="76.1" y="254.6">R118</text>
<text x="113.9" y="256.1" transform="rotate(-90 113.9 256.1)">C514</text>
<text x="145.8" y="255.5" transform="rotate(-90 145.8 255.5)">C452</text>
<text x="72.2" y="261.1" transform="rotate(-90 72.2 261.1)">R123</text>
<text x="79.3" y="260.8" transform="rotate(-90 79.3 260.8)">C136</text>
<text x="51.4" y="266.4" transform="rotate(-90 51.4 266.4)">C125</text>
<text x="53.4" y="266.4" transform="rotate(-90 53.4 266.4)">C126</text>
<text x="55.4" y="266.4" transform="rotate(-90 55.4 266.4)">C119</text>
<text x="57.4" y="266.4" transform="rotate(-90 57.4 266.4)">R109</text>
<text x="65.9" y="264.5">C112</text>
<text x="71.7" y="266.3" transform="rotate(-90 71.7 266.3)">C131</text>
<text x="73.6" y="266.3" transform="rotate(-90 73.6 266.3)">R121</text>
<text x="75.6" y="266.3" transform="rotate(-90 75.6 266.3)">R124</text>
<text x="77.6" y="266.3" transform="rotate(-90 77.6 266.3)">C135</text>
<text x="79.5" y="266.3" transform="rotate(-90 79.5 266.3)">C140</text>
<text x="110.4" y="265.4" transform="rotate(-90 110.4 265.4)">C307</text>
<text x="127.1" y="265.4" transform="rotate(-90 127.1 265.4)">R316</text>
<text x="132.4" y="265.4" transform="rotate(-90 132.4 265.4)">C325</text>
<text x="137.6" y="266.1" transform="rotate(-90 137.6 266.1)">C309</text>
<text x="139.6" y="266.1" transform="rotate(-90 139.6 266.1)">C327</text>
<text x="141.5" y="266.1" transform="rotate(-90 141.5 266.1)">C306</text>
</g>
<g font-size="1.8" fill="#f00">
<text x="25.6" y="66.3">R215</text>
<text x="34.3" y="174.2">R558</text>
<text x="46.6" y="176.4">R548</text>
<text x="72.9" y="203.8">R449</text>
<text x="78.4" y="205.9" transform="rotate(-90 78.4 205.9)">R445R446</text>
<text x="49.4" y="214.2" transform="rotate(-90 49.4 214.2)">R451</text>
<text x="51.4" y="214.2" transform="rotate(-90 51.4 214.2)">R452</text>
<text x="119.9" y="231.6">R318</text>
<text x="75.8" y="256.6" transform="rotate(-90 75.8 256.6)">R115</text>
</g>
<text font-size="1.1" fill="#f00" x="78.7" y="221.5">TP400</text>
<g font-size=".9" fill="#f00">
<text x="65.8" y="182.7">TP408</text>
<text x="59.5" y="195.7">TP410</text>
<text x="56" y="222">TP404</text>
<text x="56" y="224.2">TP406</text>
<text x="56" y="226.4">TP407</text>
<text x="58.2" y="223.1">TP405</text>
<text x="136" y="231.2">TP208</text>
<text x="57.8" y="234.9">TP409</text>
</g>
</svg>
